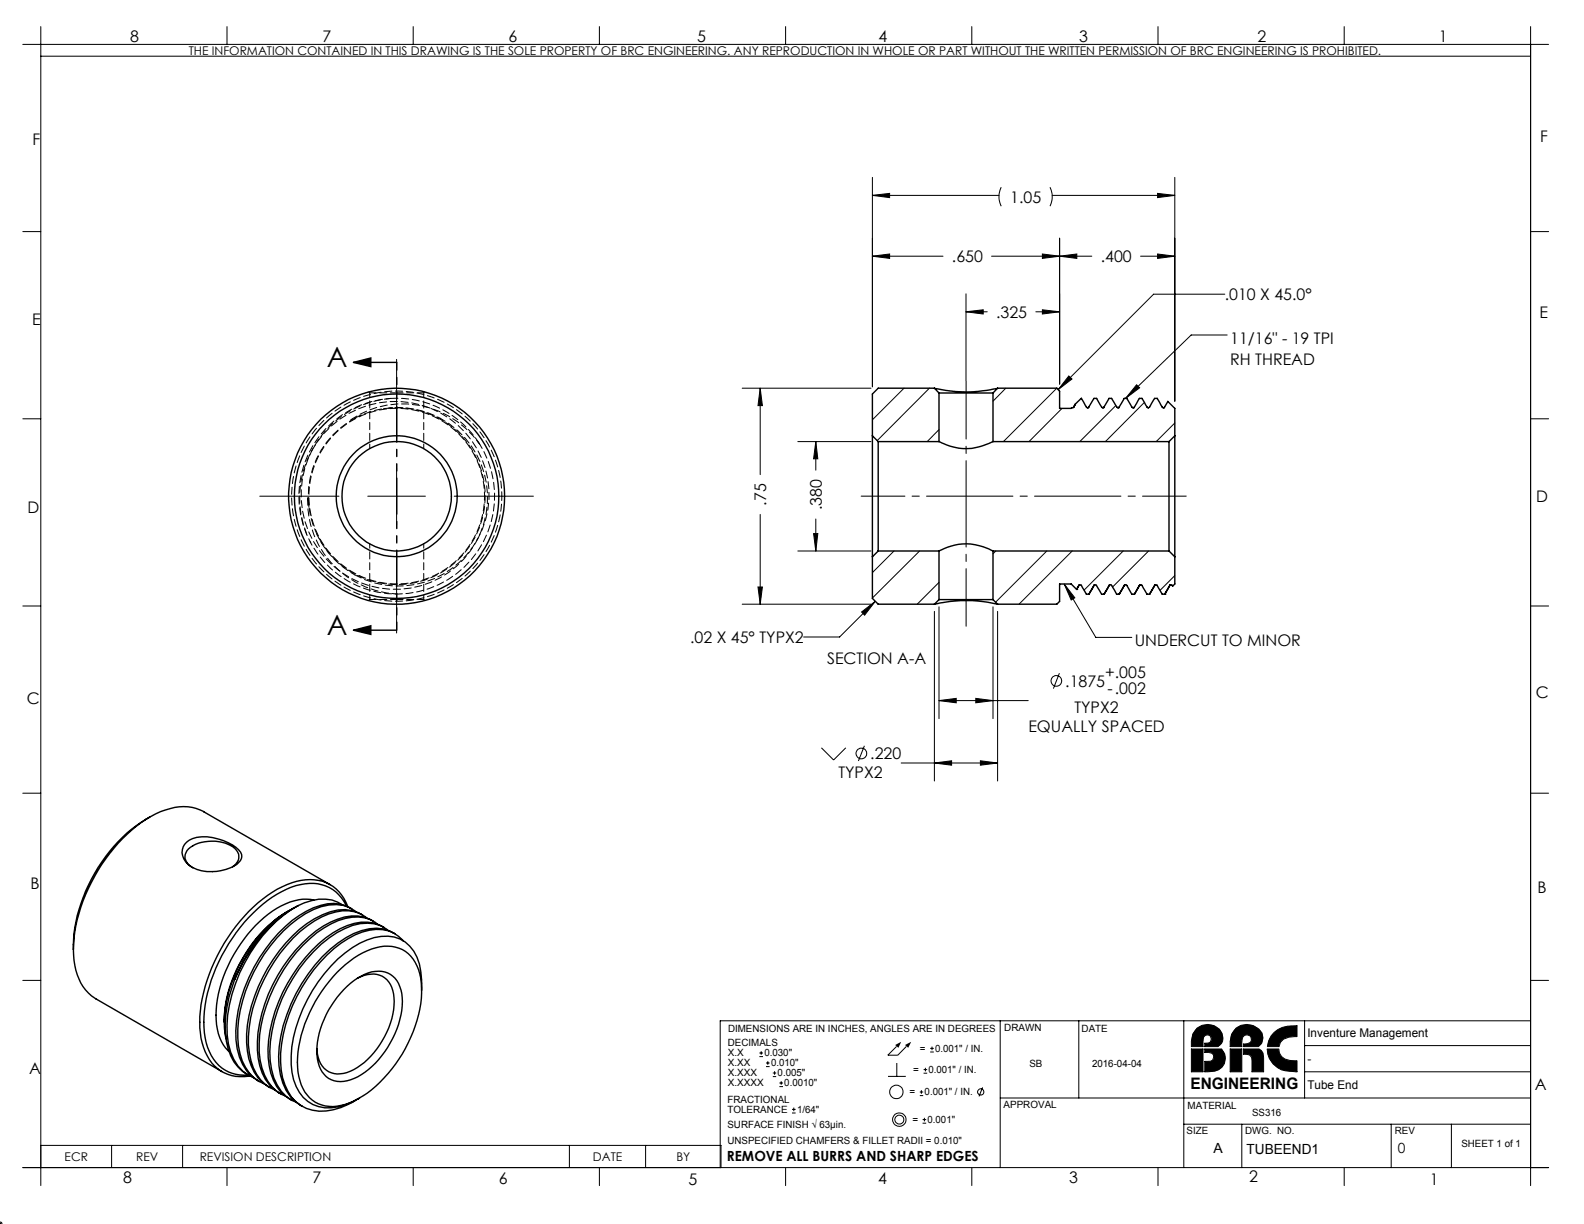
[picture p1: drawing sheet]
<svg xmlns="http://www.w3.org/2000/svg" width="279mm" height="216mm" viewBox="0 0 279 216" stroke-linecap="round" stroke-linejoin="round" font-family="sans-serif">
<g fill="none" stroke="#000" stroke-width=".25">
<path d="M62.3 63.9l3.1-.8v1.6zM62.3 63.9h7.7M153.9 76.9v21.3M153.9 76.9l1 1M154.9 77.9v19.3M154.9 77.9h10.7M164.8 68.5a23.5 23.5 0 0 0 11.2 0M164.8 68.5h-9.9l-1 1v7.4M164.8 68.5l.8 .8M165.6 69.3h9.6M165.6 77.9a9.7 9.7 0 0 0 9.6 0M165.6 69.3v8.6"/>
<path d="M175.2 77.9h31M175.2 69.3v8.6M176 68.5h10.4l.5 .5v3h2l.5-.2 .3-.5M176 68.5l-.8 .8M189.7 71.3l-.4 .6M189.7 71.3l1-1 .9 1.5 .2 .1h.2l1-1.6h.4l.9 1.5 .2 .1h.2l.9-1.6h.5l.9 1.5 .2 .1h.2l.9-1.6h.5l.8 1.5 .2 .1h.2a1.81 1.81 0 0 0 .7-1.2l.3-.4h.4l1.1 1.6 .3-.1 .9-1.5h.4l1 1.6h.3l.6-1.1 1.2 1.2v4.9M191.8 71.9h.1M194.5 71.9h.1M197.2 71.9h.1M199.9 71.9h.1M202.5 71.9h.1M205.2 71.9h.1"/>
<path d="M206.2 77.9v19.3M207.2 76.9v21.3M207.2 76.9l-1 1M153.9 98.2v7.4l1 1h9.9M154.9 97.2h10.7M154.9 97.2l-1 1M165.6 97.2a9.6 9.6 0 0 1 9.6 0M165.6 97.2v8.6M175.2 97.2h31M175.2 97.2v8.6M206.2 97.2l1 1M207.2 98.2v4.8l-.4 .4-.2-.2-.3 .1"/>
<path d="M62.3 111.2l3.1-.8v1.5zM62.3 111.2h7.7M164.8 106.6a24.1 24.1 0 0 1 11.2 0M165.6 105.8h9.6M165.6 105.8l-.8 .8M175.2 105.8l.8 .8M189.9 104h.1M189.9 104l.4-.7 .4-.1 .9 1.6h.5M189.9 104l-1-1h-2v3.1l-.5 .5h-10.4M190.4 103.2l-.5 .8M193 103.3l-.9 1.5M193 103.3l.1-.1 .3 .1 .9 1.5h.5"/>
<path d="M193 103.2v.1M195.7 103.3l-.9 1.5M195.7 103.3l.1-.1 .3 .1 .9 1.5h.4M195.7 103.2v.1M197.4 104.8l1-1.6 .4 .1 .8 1.5h.5M198.4 103.2l-1 1.6M201 103.3l.4-.1 .9 1.6h.5M201 103.3l-.9 1.5M201.1 103.2l-.1 .1M202.8 104.8l1-1.6 .3 .1 .9 1.5h.5M203.8 103.2l-1 1.6M205.5 104.8h.1"/>
<path d="M206.3 103.3l-.8 1.5M206.4 103.2l-.1 .1M26.4 144.1a27.8 27.8 0 0 0-12.5 16.3l-.7 3.2-.3 3.9M32.9 148.6a5.2 5.2 0 0 1 4.6-.9 8.4 8.4 0 0 1 4.9 2.6 1.58 1.58 0 0 1-.6 2.2 8 8 0 0 1-8.5 .1 2.57 2.57 0 0 1-.4-4zM41 152.9a2.04 2.04 0 0 0 1.1-2 2.04 2.04 0 0 0-1.5-1.8 7.2 7.2 0 0 0-7.3 .6 1.94 1.94 0 0 0 .6 3.3l.1 .1M52.6 159.7a26 26 0 0 0-11.7 15.7 17.6 17.6 0 0 0-.2 10.2 7.1 7.1 0 0 0 4 4.5M52.6 159.7a26 26 0 0 0-11.2 13.1M55.4 158.7a10.1 10.1 0 0 0-8.1 2.6 24.4 24.4 0 0 0-9.2 17.8 8.2 8.2 0 0 0 2.3 6.4M58.2 156l-22.3-12.8a7.8 7.8 0 0 0-6.7-.3 22.4 22.4 0 0 0-10.6 8.6 28.8 28.8 0 0 0-5.7 16M60.4 159.6a7 7 0 0 0-6.7-.4l-1.1 .5M61.1 159.8a6.8 6.8 0 0 0-8.1-3.8 19.3 19.3 0 0 0-9.9 6.7 28.8 28.8 0 0 0-7.2 17.6 9.9 9.9 0 0 0 3.2 8.1 6.9 6.9 0 0 0 4.7 1.3M61.4 159.9a7.1 7.1 0 0 0-9.1-4.4 21.2 21.2 0 0 0-10.7 7.9 30.2 30.2 0 0 0-6.4 15.9 11.6 11.6 0 0 0 2.7 8.7 7 7 0 0 0 6.2 1.8"/>
<path d="M12.9 167.5a10.3 10.3 0 0 0 3.2 8.1l23.1 13.4M41.4 172.8a19.5 19.5 0 0 0-1.1 12.2 7.5 7.5 0 0 0 3.6 4.7M50.6 160.9a24.2 24.2 0 0 0-11.1 19v.4M50.9 160.7a22.8 22.8 0 0 0-9.4 11.2 18.6 18.6 0 0 0-1.6 11.3M51 160.6a24.8 24.8 0 0 0-9.6 12.2M51.8 160.2l-.8 .4M59.4 171.5a14.3 14.3 0 0 1 8.3-4.6 5.7 5.7 0 0 1 6.1 4.2 16.5 16.5 0 0 1-.9 10.9 23.8 23.8 0 0 1-9.7 11.8 7.7 7.7 0 0 1-7.6 .6 7.4 7.4 0 0 1-3.1-6.2 23.3 23.3 0 0 1 6.2-15.9zM61.2 174a8 8 0 0 1 6.2-2.7 4.1 4.1 0 0 1 3.3 3.3 13.7 13.7 0 0 1-2.3 10.1 12.8 12.8 0 0 1-7.2 5.9 4 4 0 0 1-5.1-3.2 14.1 14.1 0 0 1 2.8-10.8zM62.1 160.3a6.5 6.5 0 0 0-5.5-.6 18.9 18.9 0 0 0-9.8 7.7 25.9 25.9 0 0 0-5.2 16 8.7 8.7 0 0 0 3.8 7.2l.3 .2M62.8 160.9a6.1 6.1 0 0 0-6.1-1 20.8 20.8 0 0 0-10.1 8.4 25.1 25.1 0 0 0-4.5 16.2 8 8 0 0 0 4.5 6.7M63 172.5a4.2 4.2 0 0 1 5.2 .3 6.7 6.7 0 0 1 1.1 6.1 15.2 15.2 0 0 1-6.9 9.8 4.2 4.2 0 0 1-5.2-.2 5.1 5.1 0 0 1-1.3-3.5M63.6 161.2a7 7 0 0 0-6.7 .2 23.3 23.3 0 0 0-10.5 11 22.5 22.5 0 0 0-2.8 13 8.2 8.2 0 0 0 3.7 6.3l.3 .1"/>
<path d="M63.6 161.2l.4 .2M64.7 161.9a5.9 5.9 0 0 0-5.5-1 18.7 18.7 0 0 0-9.8 7.3 26.7 26.7 0 0 0-5.6 16.1 9.5 9.5 0 0 0 2.9 6.9l1.7 1M65.8 162.5a6.5 6.5 0 0 0-6.3-.4 21.2 21.2 0 0 0-9.6 8.4 24.7 24.7 0 0 0-4.4 16.2 7.9 7.9 0 0 0 4 6.2M66.6 163a6 6 0 0 0-5.7-1 17.5 17.5 0 0 0-8.7 6 27.6 27.6 0 0 0-6.5 16.1 10.2 10.2 0 0 0 3.1 8.3l1.5 .9M67.4 163.4a7.1 7.1 0 0 0-6.2-.1 21.2 21.2 0 0 0-9.5 8.6 25.4 25.4 0 0 0-4.4 14.6 9.2 9.2 0 0 0 3 6.8l1.1 .7M67.4 163.4l.3 .2M68.4 164.1a6.2 6.2 0 0 0-6.2-.9 21.1 21.1 0 0 0-10.6 9.4 24.6 24.6 0 0 0-3.9 14.5 8.7 8.7 0 0 0 3.8 7l.7 .3M69.6 164.7a6.6 6.6 0 0 0-5.8-.6 21 21 0 0 0-10.6 9.4 24.6 24.6 0 0 0-4 14.5 8.4 8.4 0 0 0 4.1 7.1M71.1 166a5.7 5.7 0 0 0-5.9-1.9 16.3 16.3 0 0 0-8.7 5.6 26.9 26.9 0 0 0-7 17.6 9.9 9.9 0 0 0 2.7 7 7.4 7.4 0 0 0 7.9 1.1l2.6-1.3M74.4 174.7a12.4 12.4 0 0 0-1.4-6.9 5.9 5.9 0 0 0-7-2.4 17.3 17.3 0 0 0-8.8 6.3 26 26 0 0 0-5.8 14.5 9.2 9.2 0 0 0 2.9 8.1 6.8 6.8 0 0 0 6.6 .6l1.3-.5 .9-.6M63.4 193.7l-.2 .2"/>
<circle cx="70" cy="87.5" r="19"/>
<circle cx="70" cy="87.5" r="9.7"/>
<circle cx="70" cy="87.5" r="18"/>
<circle cx="70" cy="87.5" r="10.7"/>
</g>
<g fill="none" stroke="#000" stroke-width=".18">
<path d="M4 7.8h269.2M7.2 4.7v204.4M7.2 9.9h262.8M40 4.7v3.1M72.9 4.7v3.1M105.7 4.7v3.1M138.6 4.7v3.1M171.4 4.7v3.1M204.3 4.7v3.1M237.1 4.7v3.1M270 4.7v204.4M153.9 34.5l3-.4v.8z"/>
<path d="M153.9 31.3v36.9M153.9 34.5h22.3M176.6 33a3.8 3.8 0 0 0 0 3.4M185.2 33a3.8 3.8 0 0 1 0 3.4M185.6 34.5h21.6M204.2 34.1l3 .4-3 .4zM207.2 31.3v39.5M4 40.9h3.2M153.9 45.2l3-.4v.8zM153.9 45.2h12.4M170.4 55l3-.4v.8zM170.4 51.8v15.4"/>
<path d="M170.4 55h3.7M174.9 45.2h17.7M182.7 55h4.2M183.9 54.6l3 .4-3 .4zM183.9 44.8l3 .4-3 .4zM186.9 45.2l3-.4v.8zM186.9 42v25.7M201.2 45.2h6M204.2 44.8l3 .4-3 .4zM216 51.9h-12.5l-16.8 16.8M216.5 59.1h-6.4l-11.6 11.2M270 40.9h3.2"/>
<path d="M4 73.9h3.2M70 63.4v14M130.9 68.5h22.7M134.1 68.5v15.2M134.1 68.5l.4 3h-.8zM140.7 77.9h12.9M143.9 77.9v5M143.9 77.9l.4 3h-.8zM159.5 68.5l-5.6 5.5M163.9 68.5l-9.2 9.2M165.6 75.8l-2.1 2.1M177.4 68.5l-2.2 2.3"/>
<path d="M186.4 68.5l-9.4 9.4M187.3 72l-5.8 5.9M188.5 66.3l.6 .6-2.4 1.8zM196.8 71.5l-6.3 6.4M200.5 67.9l.5 .5-2.5 1.9zM201.9 71l-6.9 6.9M207.2 74.6l-3.3 3.3M270 73.9h3.2M45.8 87.5h14M64.9 87.5h10.1M70 82.4v10.2M70 97.7v14"/>
<path d="M80.1 87.5h14M134.1 90.7v15.9M140.7 97.2h12.9M143.5 94.1h.8l-.4 3.1zM143.9 91.5v5.7M157.7 97.2l-3.8 3.8M162.2 97.2l-8.3 8.3M175.6 97.2l-.4 .5M184.6 97.2l-9 9M189.1 97.2l-9.4 9.4M198.1 97.2l-6.9 6.9M202.6 97.2l-6.3 6.3"/>
<path d="M4 106.9h3.2M130.9 106.6h22.7M133.7 103.5h.8l-.4 3.1zM152 107.9l2.4-1.8-1.9 2.4zM154.4 106.1l-6.3 6.3h-6.4M164.8 107.8v30M165.6 107v19.8M165.6 102.7l-3.8 3.9M175.2 107v19.8M176 107.8v30M186.9 118.7l-1.1 2.8M187.7 103l1.9 2.4-.7 .4z"/>
<path d="M187.7 103l5.6 9.4h6.3M207.2 101.5l-2.6 2.6M270 106.9h3.2M4 139.9h3.2M144.9 131.9l2.1 2.2 2.2-2.2M152.5 131.6l-1.1 2.6M159 134.6h17M164.8 134.6l3.1-.4v.8zM165.6 123.6l3.1-.4v.8zM165.6 123.6h15.8M172.1 123.2l3.1 .4-3.1 .4zM172.9 134.2l3.1 .4-3.1 .4z"/>
<path d="M270 139.9h3.2M4 172.9h3.2M270 172.9h3.2M133.9 186.4h.7M133.9 185.7h.7M134.3 185.4v.7M135.1 188.1h.6M135.1 187.5h.6M135.4 187.2v.6M136.3 189.9h.6M136.3 189.3h.6M136.6 188.9v.7"/>
<path d="M137.5 191.7h.6M137.5 191h.6M137.8 190.7v.6M139.7 196.3h.6M139.7 195.7h.6M140 195.4v.6M156.6 189.9h3.2M158.2 184.6l-1.6 1.5h1.8l1.5-1.5M158.2 187.5v2.4M162.2 193.3h.6M162.2 192.6h.6M162.5 192.3v.6"/>
<path d="M162.7 198.1h.7M162.7 197.5h.7M162.9 189.3h.6M162.9 188.7h.6M163.1 197.2v.6M163.2 188.3v.7M164.1 185.6h.6M164.1 184.9h.6M164.4 184.6v.6M173.3 191.8l-.6 1.6M176.4 180.1v25.9M176.4 193.7h93.6"/>
<path d="M190.3 180.1v13.6M208.8 180.1v25.9M208.8 198.3h61.2M210.1 185h2.1v4.1h-2.1zM211.1 181.4a2.69 2.69 0 0 1 3.1-.5 2.69 2.69 0 0 1 1.5 2.7l-.3 .5-.6 .5h-2.3v-.6h.6l.4-.2 .2-.5-.2-.6-.5-.2-.4 .1-.3 .4-.1 1.6h-2.1v-.9l.3-1.3zM212.5 185h3a2.3 2.3 0 0 1 .6 2.4 2.3 2.3 0 0 1-1.9 1.5l-1.7 .2v-1.9h1l.4-.2 .2-.6-.1-.3-.3-.3-1.2-.2zM217 185h2v4.1h-2zM218 181.4a3.1 3.1 0 0 1 4.6 .8l.2 .9-.3 .9-.5 .6h-2.6v-.5a1.44 1.44 0 0 0 1.3-.4v-.7l-.2-.3-.5-.2-.5 .1-.3 .4-.2 1.6h-2v-.9l.2-1.3zM219 198.3v7.7M219.4 185h2.7l.4 .3 .3 .5 .1 .8v2.5h-2.1v-2a1.08 1.08 0 0 0-1.4-1.2zM223.5 185h2.1a1.98 1.98 0 0 0 1.9 2l1.3 .1v2a4.5 4.5 0 0 1-5.2-3.2zM224.8 182.1a4.9 4.9 0 0 1 4-1.2v1.9a5.3 5.3 0 0 0-2.4 .5l-.6 .6-.2 .7h-2l.2-1 .4-.9z"/>
<path d="M230.1 180.1v13.6M230.1 184.4h39.9M230.1 189.1h39.9M245.4 198.3v7.7M256 198.3v7.7M270 180.1h-143v25.9M-.1 215.9h.6M0 215.8v.1M0 215.4v.5M.4 215.5l-.4 .4M4 206h269.2M7.2 202h120v4"/>
<path d="M19.7 202v4M32.2 202v4M40 206v3.1M72.9 206v3.1M100.4 202v4M105.7 206v3.1M113.9 202v4M138.6 206v3.1M171.4 206v3.1M204.3 206v3.1M237.1 206v3.1"/>
<circle cx="152" cy="132.9" r=".94"/>
<circle cx="186.3" cy="120.1" r=".94"/>
<circle cx="158.1" cy="192.6" r="1.18"/>
<circle cx="158.6" cy="197.5" r="1.18"/>
<circle cx="158.6" cy="197.5" r=".78"/>
<circle cx="173" cy="192.6" r=".55"/>
</g>
<g fill="#000">
<path d="M183.9 54.6l3 .4-3 .4zM170.4 55l3-.4v.8zM183.9 44.8l3 .4-3 .4zM153.9 45.2l3-.4v.8zM172.1 123.2l3.1 .4-3.1 .4zM165.6 123.6l3.1-.4v.8zM172.9 134.2l3.1 .4-3.1 .4zM164.8 134.6l3.1-.4v.8z"/>
<path d="M186.9 45.2l3-.4v.8zM204.2 44.8l3 .4-3 .4zM152 107.9l2.4-1.8-1.9 2.4zM153.9 34.5l3-.4v.8zM204.2 34.1l3 .4-3 .4zM188.5 66.3l.6 .6-2.4 1.8z"/>
<path d="M62.3 63.9l3.1-.8v1.6zM62.3 111.2l3.1-.8v1.5z"/>
<path d="M134.1 68.5l.4 3h-.8zM133.7 103.5h.8l-.4 3.1zM143.9 77.9l.4 3h-.8zM143.5 94.1h.8l-.4 3.1z"/>
<path d="M187.7 103l1.9 2.4-.7 .4zM200.5 67.9l.5 .5-2.5 1.9z"/>
<path d="M157.9 184.3l.6 .5 .5-1zM159.6 184.3l.6 .5 .5-1z"/>
</g>
<path d="M210.9 181.6l-.6 1-.2 2h2.1v-1.3a.74 .74 0 0 1 .8-.8 .74 .74 0 0 1 .7 .9 .74 .74 0 0 1-.9 .6h-.3v.6h2.3a1.97 1.97 0 0 0-.1-3.4 3.1 3.1 0 0 0-3.8 .4zM210.1 185v4.1h2.1v-4.1zM212.5 185v.6h.8l.5 .2a.79 .79 0 0 1 .2 1 .79 .79 0 0 1-.9 .4h-.6v1.9h.5a2.79 2.79 0 0 0 2.8-1.2 2.31 2.31 0 0 0-.3-2.9zM217.7 181.6l-.6 1.2-.1 1.8h2v-.9a.9 .9 0 0 1 .5-1.1 .9 .9 0 0 1 1.2 .4v.3a.88 .88 0 0 1-1 .8h-.3v.5h2.6a1.98 1.98 0 0 0-.5-3.5 3.1 3.1 0 0 0-3.8 .5zM217 185v4.1h2v-4.1zM219.4 185v.9a1.55 1.55 0 0 1 1.3 .4l.1 .4v2.4h2.1v-2.5a1.48 1.48 0 0 0-.8-1.6zM223.5 185a4.1 4.1 0 0 0 4.4 4l.9 .1v-2h-.2a2.52 2.52 0 0 1-3-1.6v-.5zM224.5 182.4l-.6 .9-.3 1.3h2a2.18 2.18 0 0 1 2.3-1.8h.9v-1.9a5 5 0 0 0-4.3 1.5z" fill-rule="evenodd" fill="#000"/>
<path d="M70 63.9v47.2" fill="none" stroke="#000" stroke-width=".25" stroke-dasharray="6.3 1.3 1.3 1.3 1.3 1.3" stroke-dashoffset="5"/>
<path d="M151.9 87.5h57.3" fill="none" stroke="#000" stroke-width=".18" stroke-dasharray="15.2 1.3 1.3 1.3" stroke-dashoffset="7.5"/>
<path d="M170.4 67.3v43.2" fill="none" stroke="#000" stroke-width=".18" stroke-dasharray="15.2 1.3 1.3 1.3" stroke-dashoffset="5.1"/>
<path d="M70 69.3h-4.8M74.7 69.3h-4.7M70 105.7h-4.8M74.7 105.7h-4.7" fill="none" stroke="#000" stroke-width=".18" stroke-dasharray="1.3 .6" stroke-dashoffset=".2"/>
<path d="M65.2 69.3v9.8M74.7 79.1v-9.8M54.3 88.3v-.5l.2 1.6M65.2 95.9v9.8M85.5 87.5a15.5 15.5 0 0 0-23-13.6 15.5 15.5 0 0 0-.9 26.7 15.5 15.5 0 0 0 23.8-12l.1-1.1M88.5 87.5a18.5 18.5 0 0 0-27.4-16.2 18.5 18.5 0 0 0-1.1 31.9 18.5 18.5 0 0 0 28.5-14.5v-1.2M74.7 105.7v-9.8" fill="none" stroke="#000" stroke-width=".18" stroke-dasharray="1.3 .6" stroke-dashoffset=".5"/>
<path d="M69 70.3a17.3 17.3 0 0 0-15.9 21.1 17.3 17.3 0 0 0 23.5 12.1 17.3 17.3 0 0 0 8-25.1M84.6 78.4a16.5 16.5 0 0 0-22.4-4.6M55.9 94.3a15.9 15.9 0 0 0 6.7 7.1M70 104.8a16.5 16.5 0 0 1-15.7-16.5" fill="none" stroke="#000" stroke-width=".18" stroke-dasharray="1.3 .6" stroke-dashoffset=".4"/>
<path d="M62.2 73.8l-.4 .3a16.4 16.4 0 0 1 15.9-.3M68.5 72a15.6 15.6 0 0 1 16.3 20.4 15.6 15.6 0 0 1-25.3 6.6 15.6 15.6 0 0 1 4.3-25.8" fill="none" stroke="#000" stroke-width=".18" stroke-dasharray="1.3 .6" stroke-dashoffset=".7"/>
<path d="M84.6 78.4a17.3 17.3 0 0 0-15.8-8.1" fill="none" stroke="#000" stroke-width=".18" stroke-dasharray="1.3 .6" stroke-dashoffset="-.1"/>
<path d="M77.7 73.8a16.1 16.1 0 0 1 6.6 21.2 16.1 16.1 0 0 1-20.9 7.7 16.9 16.9 0 0 1-10-18.3 16.9 16.9 0 0 1 15.4-14.1" fill="none" stroke="#000" stroke-width=".18" stroke-dasharray="1.3 .6" stroke-dashoffset=".3"/>
<path d="M65 69.1l.2 .2M74.7 69.3l.2-.2M84.6 78.4l-.3-.6M54.7 95.5l.1 .3M62.6 101.4a16.1 16.1 0 0 0 21.4-5.9 16.1 16.1 0 0 0-4.8-21.7l-1.5-1-1.7-.8M65.2 105.7l-.2 .2M74.9 105.9l-.2-.2" fill="none" stroke="#000" stroke-width=".18" stroke-dasharray="1.3 .6"/>
<path d="M75.6 71.9a16.9 16.9 0 0 0-18.1 4.1 16.9 16.9 0 0 0-3.4 18.3" fill="none" stroke="#000" stroke-width=".18" stroke-dasharray="1.3 .6" stroke-dashoffset=".1"/>
<path d="M67.6 72.1l1.7-.2" fill="none" stroke="#000" stroke-width=".18" stroke-dasharray="1.3 .6" stroke-dashoffset=".8"/>
<g font-size="4.9">
<text x="57.6" y="64.8">A</text>
<text x="57.6" y="112">A</text>
</g>
<g font-size="2.8">
<text x="23" y="7.4">8</text>
<text x="56.9" y="7.4">7</text>
<text x="89.7" y="7.4">6</text>
<text x="122.9" y="7.4">5</text>
<text x="155" y="7.4">4</text>
<text x="190.4" y="7.4">3</text>
<text x="221.8" y="7.4">2</text>
<text x="253.8" y="7.4">1</text>
<text x="5.7" y="25.7">F</text>
<text x="271.6" y="25.1">F</text>
<text x="178.2" y="35.7">1.05</text>
<text x="167.9" y="46.2">.650</text>
<text x="194.2" y="46.2">.400</text>
<text x="216" y="53">.010 X 45.0°</text>
<text x="5.7" y="57.4">E</text>
<text x="175.7" y="56.1">.325</text>
<text x="271.6" y="56.1">E</text>
<text x="217" y="60.6">11/16&quot; - 19 TPI</text>
<text x="217" y="64.4">RH THREAD</text>
<text x="135.2" y="89.2" transform="rotate(-90 135.2 89.2)">.75</text>
<text x="145" y="89.9" transform="rotate(-90 145 89.9)">.380</text>
<text x="271" y="88.6">D</text>
<text x="4.8" y="90.4">D</text>
<text x="121.7" y="113.4">.02 X 45° TYPX2</text>
<text x="145.9" y="117.1">SECTION A-A</text>
<text x="194.9" y="119.6">+.005</text>
<text x="200.2" y="114">UNDERCUT TO MINOR</text>
<text x="4.7" y="124.2">C</text>
<text x="187.9" y="121.2">.1875</text>
<text x="189.5" y="125.8">TYPX2</text>
<text x="195.3" y="122.4">-.002</text>
<text x="270.9" y="123.1">C</text>
<text x="181.4" y="129.1">EQUALLY SPACED</text>
<text x="147.9" y="137.3">TYPX2</text>
<text x="153.5" y="134">.220</text>
<text x="5.4" y="156.8">B</text>
<text x="271.2" y="157.6">B</text>
<text x="5.2" y="189.4">A</text>
<text x="210" y="192">ENGINEERING</text>
<text x="270.8" y="192.2">A</text>
<text x="21.7" y="208.7">8</text>
<text x="55.1" y="208.7">7</text>
<text x="88" y="208.9">6</text>
<text x="121.5" y="208.9">5</text>
<text x="154.9" y="208.8">4</text>
<text x="188.6" y="208.7">3</text>
<text x="220.3" y="208.5">2</text>
<text x="252.2" y="209">1</text>
</g>
<g font-size="2.5">
<text x="214.1" y="203.3">A</text>
<text x="219.9" y="203.5">TUBEEND1</text>
<text x="246.6" y="203.3">0</text>
<text x="128.2" y="204.8">REMOVE ALL BURRS AND SHARP EDGES</text>
</g>
<g font-size="2.1">
<text x="33.3" y="9.6">THE INFORMATION CONTAINED IN THIS DRAWING IS THE SOLE PROPERTY OF BRC ENGINEERING. ANY REPRODUCTION IN WHOLE OR PART WITHOUT THE WRITTEN PERMISSION OF BRC ENGINEERING IS PROHIBITED.</text>
<text x="230.6" y="183">Inventure Management</text>
<text x="230.6" y="187.5">-</text>
<text x="230.6" y="192">Tube End</text>
<text x="11.4" y="204.8">ECR</text>
<text x="24" y="204.8">REV</text>
<text x="35.2" y="204.8">REVISION DESCRIPTION</text>
<text x="104.6" y="204.8">DATE</text>
<text x="119.3" y="204.8">BY</text>
</g>
<g font-size="1.8">
<text x="128.4" y="184.5">DECIMALS</text>
<text x="128.4" y="182">DIMENSIONS ARE IN INCHES, ANGLES ARE IN DEGREES</text>
<text x="162.3" y="185.5">=</text>
<text x="164.9" y="185.5">0.001&quot; / IN.</text>
<text x="177.1" y="181.9">DRAWN</text>
<text x="190.8" y="181.9">DATE</text>
<text x="128.4" y="189.8">X.XXX</text>
<text x="128.4" y="191.6">X.XXXX</text>
<text x="128.4" y="186.3">X.X</text>
<text x="128.4" y="188.1">X.XX</text>
<text x="134.8" y="186.3">0.030&quot;</text>
<text x="136" y="188.1">0.010&quot;</text>
<text x="137.2" y="189.8">0.005&quot;</text>
<text x="138.3" y="191.6">0.0010&quot;</text>
<text x="161.1" y="189.3">=</text>
<text x="163.8" y="189.3">0.001&quot; / IN.</text>
<text x="181.6" y="188.1">SB</text>
<text x="192.6" y="188.1">2016-04-04</text>
<text x="128.3" y="194.5">FRACTIONAL</text>
<text x="128.3" y="196.3">TOLERANCE</text>
<text x="140.6" y="196.3">1/64&quot;</text>
<text x="160.4" y="193.2">=</text>
<text x="163.1" y="193.2">0.001&quot; / IN.</text>
<text x="177" y="195.4">APPROVAL</text>
<text x="209.5" y="195.5">MATERIAL</text>
<text x="220.8" y="196.8">SS316</text>
<text x="128.3" y="199">SURFACE FINISH √ 63µin.</text>
<text x="128.3" y="201.7">UNSPECIFIED CHAMFERS &amp; FILLET RADII = 0.010&quot;</text>
<text x="160.9" y="198.1">=</text>
<text x="163.6" y="198.1">0.001&quot;</text>
<text x="209.3" y="200.1">SIZE</text>
<text x="219.6" y="200">DWG. NO.</text>
<text x="246" y="200.1">REV</text>
<text x="257.8" y="202.4">SHEET 1 of 1</text>
</g>
</svg>
